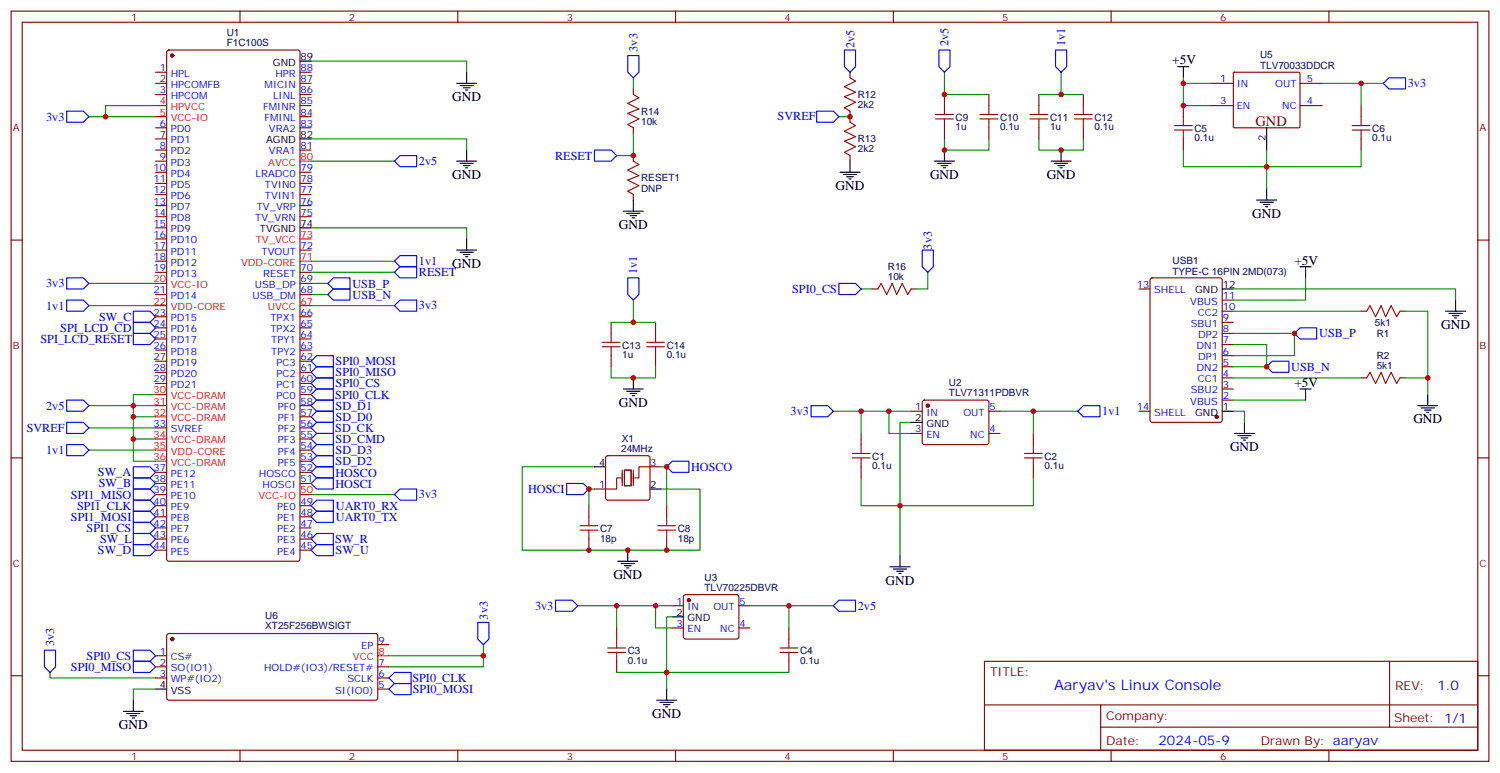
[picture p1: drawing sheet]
<svg xmlns="http://www.w3.org/2000/svg" width="476mm" height="245mm" viewBox="0 0 476 245" stroke-linecap="round" stroke-linejoin="round" font-family="sans-serif">
<g fill="none" stroke="#870000" stroke-width=".35">
<path d="M3.5 3.5h469.2v238.2h-469.2zM7.1 7.1h462.1v231h-462.1zM53.2 16.1l.4-.2h40.9l.7 .4v161.1l-.4 .7-41.2 .1-.6-.5-.1-161.1zM76.2 3.5v3.6M145.3 3.5v3.6M214.5 3.5v3.6M283.6 3.5v3.6M352.8 3.5v3.6M421.9 3.5v3.6M49.4 22.9h3.5M49.4 26.5h3.5M49.4 30h3.5"/>
<path d="M95.2 22.9h3.6M95.2 26.5h3.6M95.2 30h3.6M95.2 37h3.6M95.2 33.5h3.6M201.1 28.2v1.8M269.9 22.9v1.8M269.9 35.3v3.5M299.9 30v3.5M314 30v3.5M329.8 30v3.5M344 30v3.5"/>
<path d="M375.7 33.5v3.5M384.5 26.5h7.1M384.5 33.5h7.1M391.6 23.1l.3-.2 20.7 .1 .1 .3v17.1l-.3 .2-20.6-.1-.2-.3zM412.7 26.5h7.1M412.7 33.5h7.1M432.2 33.5v3.5M49.4 40.6h3.5M49.4 44.1h3.5M49.4 47.6h3.5M49.4 51.2h3.5M49.4 54.7h3.5"/>
<path d="M49.4 58.2h3.5M95.2 40.6h3.6M95.2 47.6h3.6M95.2 54.7h3.6M95.2 58.2h3.6M201.1 40.6v1.7M201.1 49.4v1.8M269.9 49.4v1.8M299.9 40.6v3.5M314 40.6v3.5M329.8 40.6v3.5M344 40.6v3.5"/>
<path d="M375.7 44.1v3.5M432.2 44.1v3.5M3.5 76.2h3.6M49.4 61.7h3.5M49.4 65.3h3.5M49.4 68.8h3.5M49.4 72.3h3.5M49.4 75.8h3.5M49.4 79.4h3.5M95.2 61.7h3.6M95.2 65.3h3.6M95.2 68.8h3.6"/>
<path d="M95.2 79.4h3.6M201.1 61.7v1.8M469.2 76.2h3.5M49.4 82.9h3.5M49.4 86.4h3.5M49.4 93.5h3.5M95.2 86.4h3.6M95.2 93.5h3.6M95.2 90h3.6M276.9 91.7h1.8M289.3 91.7h1.7M361.6 91.7h3.5"/>
<path d="M365.4 88.4l.4-.2h21.5l.7 .4 .1 44.7-.5 .7-21.8 .1-.6-.5-.1-44.7zM388.1 98.8h3.5M388.1 95.2h3.5M432.2 98.8h1.7M444.5 98.8h1.8M49.4 100.5h3.5M49.4 104.1h3.5M49.4 107.6h3.5M49.4 111.1h3.5M49.4 114.7h3.5M49.4 118.2h3.5M95.2 100.5h3.6"/>
<path d="M95.2 104.1h3.6M95.2 107.6h3.6M95.2 111.1h3.6M95.2 114.7h3.6M95.2 118.2h3.6M194 102.3v3.5M194 112.9v3.5M208.1 102.3v3.5M208.1 112.9v3.5M388.1 119.9h3.5M388.1 116.4h3.5M388.1 112.9h3.5"/>
<path d="M388.1 109.4h3.5M388.1 105.8h3.5M388.1 102.3h3.5M432.2 119.9h1.7M444.5 119.9h1.8M49.4 121.7h3.5M49.4 135.8h3.5M95.2 121.7h3.6M95.2 135.8h3.6M95.2 139.3h3.6M95.2 132.3h3.6M95.2 128.8h3.6"/>
<path d="M95.2 125.2h3.6M273.4 137.6v3.5M289.3 130.5h3.5M289.3 137.6h3.5M293 127.2l.5-.2 20 .1 .5 .6-.1 13-.6 .4-20.1-.1-.4-.6v-12.7zM314 130.5h3.5M314 137.6h3.5M328.1 137.6v3.5M361.6 130.5h3.5M388.1 127h3.5M388.1 123.5h3.5M3.5 145.3h3.6"/>
<path d="M49.4 149.9h3.5M49.4 153.5h3.5M49.4 157h3.5M95.2 149.9h3.6M95.2 153.5h3.6M95.2 146.4h3.6M95.2 142.9h3.6M188.7 155.2h3.6M192.5 144.8l.5-.2h12.7l.5 .2 .2 .5v12.7l-.3 .5-.4 .3h-12.7l-.5-.3-.2-.5v-12.7zM206.4 148.2h3.5M273.4 148.2v3.5M328.1 148.2v3.5"/>
<path d="M469.2 145.3h3.5M49.4 160.5h3.5M49.4 164h3.5M49.4 167.6h3.5M49.4 171.1h3.5M49.4 174.6h3.5M95.2 160.5h3.6M95.2 164h3.6M95.2 167.6h3.6M95.2 171.1h3.6M95.2 174.6h3.6M187 160.5v3.5"/>
<path d="M187 171.1v3.5M211.7 160.5v3.5M211.7 171.1v3.5M195.8 199.3v3.5M213.4 192.3h3.6M213.4 199.3h3.6M217.2 188.9l.5-.2h16.2l.5 .2 .2 .5v12.7l-.2 .5-.5 .2h-16.2l-.5-.2-.2-.5v-12.7zM234.6 192.3h3.5M234.6 199.3h3.5M250.5 199.3v3.5M3.5 214.5h3.6M49.4 208.1h3.5"/>
<path d="M49.4 211.7h3.5M49.4 215.2h3.5M53.2 201.3l.4-.2h65.9l.4 .7v20l-.7 .4h-65.9l-.4-.7v-19.7zM119.9 211.7h3.6M119.9 215.2h3.6M119.9 218.7h3.6M119.9 204.6h3.6M195.8 209.9v3.5M250.5 209.9v3.5M312.6 209.9h156.6v28.2h-156.6zM441.2 209.9v20.9M469.2 214.5h3.5"/>
<path d="M76.2 238.1v3.6M145.3 238.1v3.6M214.5 238.1v3.6M283.6 238.1v3.6M312.6 223.7h156.5M349.5 230.8h119.6M349.5 223.7v14.2M352.8 238.1v3.6M421.9 238.1v3.6"/>
</g>
<g fill="none" stroke="#a10000" stroke-width=".35">
<path d="M201.1 30l1.7 1-3.5 1.8 3.5 1.8-3.5 1.4 3.5 1.7-3.5 1.8 1.8 1.1M269.9 38.8l1.7 1.1-3.5 1.7 3.5 1.8-3.5 1.4 3.5 1.8-3.5 1.7 1.8 1.1M269.9 24.7l1.7 1.1-3.5 1.7 3.5 1.8-3.5 1.4 3.5 1.8-3.5 1.7 1.8 1.1M297 37.7h5.7M297 36.3h5.7M299.9 33.5v2.8M299.9 37.7v2.9M311.1 37.7h5.7M311.1 36.3h5.7M314 33.5v2.8M314 37.7v2.9M327 37.7h5.7"/>
<path d="M327 36.3h5.7M329.8 33.5v2.8M329.8 37.7v2.9M341.1 37.7h5.7M341.1 36.3h5.7M344 33.5v2.8M344 37.7v2.9M372.9 39.9h5.6M375.7 37v2.9M429.3 39.9h5.7M432.2 37v2.9M201.1 51.2l1.7 1-3.5 1.8 3.5 1.7-3.5 1.5 3.5 1.7-3.5 1.8 1.8 1"/>
<path d="M372.9 41.3h5.6M375.7 41.3v2.8M429.3 41.3h5.7M432.2 41.3v2.8M278.7 91.7l1.1-1.7 1.7 3.5 1.8-3.5 1.4 3.5 1.8-3.5 1.7 3.5 1.1-1.8M433.9 98.8l1.1-1.8 1.7 3.5 1.8-3.5 1.4 3.5 1.8-3.5 1.7 3.5 1.1-1.7M191.2 110.1h5.6M191.2 108.7h5.6M194 105.8v2.9M194 110.1v2.8M205.3 110.1h5.7M205.3 108.7h5.7"/>
<path d="M208.1 105.8v2.9M208.1 110.1v2.8M433.9 119.9l1.1-1.7 1.7 3.5 1.8-3.5 1.4 3.5 1.8-3.5 1.7 3.5 1.1-1.8M270.6 145.3h5.6M270.6 143.9h5.6M273.4 141.1v2.8M273.4 145.3v2.9M325.3 145.3h5.6M325.3 143.9h5.6M328.1 141.1v2.8M328.1 145.3v2.9M184.1 168.3h5.7"/>
<path d="M184.1 166.9h5.7M187 164v2.9M187 168.3v2.8M208.8 168.3h5.7M208.8 166.9h5.7M211.7 164v2.9M211.7 168.3v2.8M193 207.1h5.6M193 205.7h5.6M195.8 202.8v2.9M195.8 207.1v2.8M247.6 207.1h5.7"/>
<path d="M247.6 205.7h5.7M250.5 202.8v2.9M250.5 207.1v2.8"/>
</g>
<g fill="none" stroke="#00f" stroke-width=".35">
<path d="M199.3 17.6h3.5v5.3l-1.7 1.8-1.8-1.8zM268.1 15.9h3.5v5.3l-1.7 1.7-1.8-1.7zM298.1 15.9h3.5v5.3l-1.7 1.7-1.8-1.7zM335.1 15.9h3.6v5.3l-1.8 1.7-1.8-1.7zM21.2 35.3h5.3l1.7 1.7-1.7 1.8h-5.3zM259.3 35.3h5.3l1.7 1.7-1.7 1.8h-5.3zM439.2 26.5l1.8-1.8h5.3v3.5h-5.3zM125.2 51.2l1.8-1.8h5.3v3.5h-5.3zM188.7 47.6h5.3l1.8 1.8-1.8 1.8h-5.3zM292.8 79.4h3.5v5.3l-1.7 1.7-1.8-1.7zM21.2 88.2h5.3l1.7 1.8-1.7 1.7h-5.3zM21.2 95.2h5.3l1.7 1.8-1.7 1.8h-5.3z"/>
<path d="M42.3 98.8h5.3l1.8 1.7-1.8 1.8h-5.3zM104.1 93.5l1.7-1.8h5.3v3.5h-5.3zM104.1 90l1.7-1.8h5.3v3.5h-5.3zM125.2 86.4l1.8-1.7h5.3v3.5h-5.3zM125.2 97l1.8-1.8h5.3v3.6h-5.3zM125.2 82.9l1.8-1.8h5.3v3.6h-5.3zM199.3 88.2h3.5v5.3l-1.7 1.7-1.8-1.7zM266.3 90h5.3l1.8 1.7-1.8 1.8h-5.3zM42.3 102.3h5.3l1.8 1.8-1.8 1.7h-5.3zM42.3 105.8h5.3l1.8 1.8-1.8 1.8h-5.3zM98.8 118.2l1.7-1.8h5.3v3.5h-5.3zM98.8 114.7l1.7-1.8h5.3v3.5h-5.3z"/>
<path d="M402.2 116.4l1.7-1.7h5.3v3.5h-5.3zM411 105.8l1.7-1.7h5.3v3.5h-5.3zM21.2 134.1h5.3l1.7 1.7-1.7 1.8h-5.3zM21.2 127h5.3l1.7 1.8-1.7 1.7h-5.3zM98.8 125.2l1.7-1.7h5.3v3.5h-5.3zM98.8 121.7l1.7-1.8h5.3v3.6h-5.3zM98.8 128.8l1.7-1.8h5.3v3.5h-5.3zM98.8 135.8l1.7-1.7h5.3v3.5h-5.3zM98.8 132.3l1.7-1.8h5.3v3.6h-5.3zM100.5 137.6h5.3v3.5h-5.3l-1.7-1.8zM257.5 128.8h5.3l1.8 1.7-1.8 1.8h-5.3zM342.2 130.5l1.8-1.7h5.2v3.5h-5.2z"/>
<path d="M21.2 141.1h5.3l1.7 1.8-1.7 1.7h-5.3zM42.3 148.2h5.3l1.8 1.7-1.8 1.8h-5.3zM42.3 151.7h5.3l1.8 1.8-1.8 1.7h-5.3zM42.3 155.2h5.3l1.8 1.8-1.8 1.8h-5.3zM42.3 158.8h5.3l1.8 1.7-1.8 1.8h-5.3zM98.8 153.5l1.7-1.8h5.3v3.5h-5.3zM98.8 149.9l1.7-1.7h5.3v3.5h-5.3zM100.5 144.6h5.3v3.6h-5.3l-1.7-1.8zM100.5 141.1h5.3v3.5h-5.3l-1.7-1.7zM125.2 157l1.8-1.8h5.3v3.6h-5.3zM179.9 153.5h5.3l1.8 1.7-1.8 1.8h-5.3zM211.7 148.2l1.7-1.8h5.3v3.5h-5.3z"/>
<path d="M42.3 172.9h5.3l1.8 1.7-1.8 1.8h-5.3zM42.3 169.3h5.3l1.8 1.8-1.8 1.8h-5.3zM42.3 162.3h5.3l1.8 1.7-1.8 1.8h-5.3zM42.3 165.8h5.3l1.8 1.8-1.8 1.7h-5.3zM98.8 171.1l1.7-1.8h5.3v3.6h-5.3zM98.8 164l1.7-1.7h5.3v3.5h-5.3zM98.8 160.5l1.7-1.7h5.3v3.5h-5.3zM100.5 172.9h5.3v3.5h-5.3l-1.7-1.8zM151.7 197.6h3.5v5.2l-1.7 1.8-1.8-1.8zM176.4 190.5h5.3l1.7 1.8-1.7 1.7h-5.3zM264.6 192.3l1.7-1.8h5.3v3.5h-5.3zM14.1 206.4h3.5v5.3l-1.7 1.7-1.8-1.7z"/>
<path d="M42.3 209.9h5.3l1.8 1.8-1.8 1.7h-5.3zM42.3 206.4h5.3l1.8 1.7-1.8 1.8h-5.3zM123.5 218.7l1.7-1.7h5.3v3.5h-5.3zM123.5 215.2l1.7-1.8h5.3v3.6h-5.3z"/>
</g>
<g fill="none" stroke="#000" stroke-width=".35">
<path d="M95.2 19.4h3.6M145 26.5h6.3M146 27.2h4.3M147.1 27.9h2.1M147.8 28.6h.7M148.2 22.9v3.6M373.9 21.2h3.6M375.7 21.2v3.5M95.2 44.1h3.6M145 51.2h6.3M146 51.9h4.3M147.1 52.6h2.1"/>
<path d="M147.8 53.3h.7M148.2 47.6v3.6M266.7 54.7h6.3M267.8 55.4h4.2M268.8 56.1h2.1M269.5 56.8h.7M269.9 51.2v3.5M296.7 51.2h6.3M297.7 51.9h4.3M298.8 52.6h2.1M299.5 53.3h.7M299.9 47.6v3.6"/>
<path d="M333.7 51.2h6.4M334.8 51.9h4.2M335.8 52.6h2.2M336.5 53.3h.8M336.9 47.6v3.6M402.2 40.6v7M402.2 60v3.5M95.2 72.3h3.6M145 79.4h6.3M148.2 75.8v3.6M197.9 67h6.4M199 67.7h4.2"/>
<path d="M200 68.4h2.1M200.7 69.1h.7M201.1 63.5v3.5M399 63.5h6.3M400 64.2h4.3M401.1 64.9h2.1M401.8 65.6h.7M146 80.1h4.3M147.1 80.8h2.1M147.8 81.5h.7M388.1 91.7h3.5M412.7 84.7h3.6"/>
<path d="M414.5 84.7v3.5M459 98.8h6.3M460 99.5h4.3M462.1 95.2v3.6M201.1 119.9v3.6M461.1 100.2h2.1M461.8 100.9h.7M197.9 123.5h6.4M199 124.2h4.2M200 124.9h2.1M200.7 125.6h.7M289.3 134.1h3.5"/>
<path d="M388.1 130.5h3.5M391.9 137.6h6.4M393 138.3h4.2M394.1 139h2.1M394.8 139.7h.7M395.1 134.1v3.5M412.7 123.5h3.6M414.5 123.5v3.5M450.1 128.8h6.4M451.2 129.5h4.2M452.3 130.2h2.1M453 130.9h.7"/>
<path d="M453.3 125.2v3.6M188.7 148.2h3.6M206.4 155.2h3.5M196.1 178.2h6.4M197.2 178.9h4.2M198.3 179.6h2.1M199.3 174.6v3.6M282.6 179.9h6.3M285.8 176.4v3.5M199 180.3h.7M213.4 195.8h3.6M283.6 180.6h4.3"/>
<path d="M284.7 181.3h2.1M285.4 182h.7M49.4 218.7h3.5M211.7 218.7v3.5M39.2 225.8h6.3M40.2 226.5h4.2M41.3 227.2h2.1M42 227.9h.7M42.3 222.2v3.6M208.5 222.2h6.3M209.5 223h4.3M210.6 223.7h2.1"/>
<path d="M211.3 224.4h.7"/>
</g>
<g fill="none" stroke="#008700" stroke-width=".35">
<path d="M98.8 19.4h49.4v3.5M28.2 37h21.2M49.4 33.5h-15.9v3.5M201.1 24.7v3.5M266.3 37h3.6M299.9 22.9v7.1h14.1M336.9 22.9v7.1h-7.1M336.9 30h7.1M375.7 24.7v8.8h8.8M375.7 26.5h8.8M419.8 26.5h19.4M432.2 26.5v7"/>
<path d="M98.8 44.1h49.4v3.5M98.8 51.2h26.4M201.1 42.3v7.1h-5.3M299.9 44.1v3.5h14.1v-3.5M329.8 44.1v3.5h14.2v-3.5M375.7 47.6v5.3h56.5v-5.3M402.2 47.6v12.4M98.8 72.3h49.4v3.5M28.2 90h21.2M28.2 97h21.2M98.8 86.4h26.4M98.8 93.5h5.3"/>
<path d="M98.8 90h5.3M98.8 97h26.4M98.8 82.9h26.4M201.1 95.2v7.1h-7.1M273.4 91.7h3.5M294.6 86.4v5.3h-3.6M391.6 91.7h70.5v3.5M391.6 98.8h40.6M414.5 88.2v7h-22.9M446.3 98.8h7v26.4M194 116.4v3.5h14.1v-3.5M201.1 102.3h7"/>
<path d="M391.6 105.8h19.4v7.1h-19.4M391.6 109.4h10.6v7h-10.6M391.6 119.9h40.6M446.3 119.9h7M28.2 135.8h21.2M28.2 128.8h21.2M42.3 132.3h7.1M42.3 139.3h7.1M49.4 125.2h-7.1v21.2h7.1M264.6 130.5h24.7M273.4 130.5v7.1M282.2 130.5v7.1h7.1"/>
<path d="M289.3 134.1h-3.5v42.3M317.5 130.5h24.7M328.1 130.5v7.1M391.6 127h22.9M391.6 130.5h3.5v3.6M28.2 142.9h21.2M98.8 157h26.4M188.7 148.2h-22.9v26.4h56.4v-19.4h-12.3M188.7 155.2h-1.7v5.3M209.9 148.2h1.8v12.3M273.4 151.7v8.8h54.7v-8.8M183.4 192.3h30"/>
<path d="M195.8 192.3v7M208.1 192.3v7h5.3M213.4 195.8h-1.7v22.9M238.1 192.3h26.5M250.5 192.3v7M15.9 213.4v1.8h33.5M49.4 218.7h-7.1v3.5M123.5 208.1h30M153.5 204.6v7.1h-30M195.8 213.4h54.7"/>
</g>
<path d="M197.2 151.7h-1.4v3.5h-3.5M197.6 149.2v5M198.3 149.2h2.1v5h-2.1zM201.1 149.2v5M206.4 148.2h-3.6v3.5h-1.4" fill="none" stroke="#870012" stroke-width=".35"/>
<g fill="#870000" stroke="#870000" stroke-width=".35">
<circle cx="54.7" cy="17.6" r=".53"/>
<circle cx="294.6" cy="128.8" r=".53"/>
<circle cx="218.7" cy="190.5" r=".53"/>
<circle cx="54.7" cy="202.8" r=".53"/>
<circle cx="386.3" cy="132.3" r=".53"/>
</g>
<g fill="none" stroke="#f00" stroke-width=".35">
<path d="M49.4 33.5h3.5M49.4 37h3.5M95.2 51.2h3.6M95.2 75.8h3.6M49.4 90h3.5M49.4 97h3.5M95.2 97h3.6M95.2 82.9h3.6M49.4 125.2h3.5M49.4 128.8h3.5M49.4 132.3h3.5M49.4 139.3h3.5"/>
<path d="M49.4 142.9h3.5M49.4 146.4h3.5M95.2 157h3.6M119.9 208.1h3.6"/>
</g>
<g fill="#c00">
<circle cx="211.7" cy="174.6" r=".88"/>
<circle cx="187" cy="174.6" r=".88"/>
<circle cx="201.1" cy="49.4" r=".88"/>
<circle cx="269.9" cy="37" r=".88"/>
<circle cx="299.9" cy="30" r=".88"/>
<circle cx="299.9" cy="47.6" r=".88"/>
<circle cx="201.1" cy="102.3" r=".88"/>
<circle cx="201.1" cy="119.9" r=".88"/>
<circle cx="336.9" cy="47.6" r=".88"/>
<circle cx="336.9" cy="30" r=".88"/>
<circle cx="33.5" cy="37" r=".88"/>
<circle cx="211.7" cy="148.2" r=".88"/>
<circle cx="187" cy="155.2" r=".88"/>
<circle cx="199.3" cy="174.6" r=".88"/>
<circle cx="42.3" cy="132.3" r=".88"/>
<circle cx="42.3" cy="139.3" r=".88"/>
<circle cx="42.3" cy="128.8" r=".88"/>
<circle cx="375.7" cy="33.5" r=".88"/>
<circle cx="208.1" cy="192.3" r=".88"/>
<circle cx="282.2" cy="130.5" r=".88"/>
<circle cx="402.2" cy="52.9" r=".88"/>
<circle cx="432.2" cy="26.5" r=".88"/>
<circle cx="250.5" cy="192.3" r=".88"/>
<circle cx="195.8" cy="192.3" r=".88"/>
<circle cx="211.7" cy="213.4" r=".88"/>
<circle cx="273.4" cy="130.5" r=".88"/>
<circle cx="285.8" cy="160.5" r=".88"/>
<circle cx="328.1" cy="130.5" r=".88"/>
<circle cx="375.7" cy="26.5" r=".88"/>
<circle cx="153.5" cy="208.1" r=".88"/>
<circle cx="453.3" cy="119.9" r=".88"/>
<circle cx="411" cy="105.8" r=".88"/>
<circle cx="402.2" cy="116.4" r=".88"/>
</g>
<text font-size="4.6" fill="#800" x="398.6" y="39.9">GND</text>
<text font-size="4.6" fill="#00f" x="334.7" y="218.9">Aaryav's Linux Console</text>
<g font-size="4.2">
<text x="372.2" y="20.5">+5V</text>
<text x="143.6" y="32.1">GND</text>
<text x="143.6" y="56.8">GND</text>
<text x="295.3" y="56.8">GND</text>
<text x="332.3" y="56.8">GND</text>
<text x="265.3" y="60.3">GND</text>
<text x="397.6" y="69.1">GND</text>
<text x="196.5" y="72.7">GND</text>
<text x="411" y="84">+5V</text>
<text x="143.6" y="85">GND</text>
<text x="457.6" y="104.4">GND</text>
<text x="411" y="122.8">+5V</text>
<text x="196.5" y="129.1">GND</text>
<text x="448.7" y="134.4">GND</text>
<text x="390.5" y="143.2">GND</text>
<text x="194.7" y="183.8">GND</text>
<text x="281.2" y="185.6">GND</text>
<text x="207.1" y="227.9">GND</text>
<text x="37.7" y="231.4">GND</text>
</g>
<g font-size="4.2" fill="#00f">
<text x="456.4" y="219.2">1.0</text>
<text x="367.8" y="236.5">2024-05-9</text>
</g>
<g font-size="3.9" fill="#00f">
<text x="202.4" y="16.4" transform="rotate(-90 202.4 16.4)">3v3</text>
<text x="271.3" y="15.2" transform="rotate(-90 271.3 15.2)">2v5</text>
<text x="301.1" y="14.6" transform="rotate(-90 301.1 14.6)">2v5</text>
<text x="338.1" y="14.6" transform="rotate(-90 338.1 14.6)">1v1</text>
<text x="447" y="27.7">3v3</text>
<text x="14.6" y="38.3">3v3</text>
<text x="246.9" y="38.2">SVREF</text>
<text x="133" y="52.4">2v5</text>
<text x="176.2" y="50.7">RESET</text>
<text x="295.8" y="79.2" transform="rotate(-90 295.8 79.2)">3v3</text>
<text x="133" y="87.6">RESET</text>
<text x="133" y="84.1">1v1</text>
<text x="202.3" y="86.9" transform="rotate(-90 202.3 86.9)">1v1</text>
<text x="14.6" y="91.2">3v3</text>
<text x="111.9" y="91.3">USB_P</text>
<text x="111.9" y="94.8">USB_N</text>
<text x="251.5" y="93">SPI0_CS</text>
<text x="14.6" y="98.3">1v1</text>
<text x="31.5" y="101.9">SW_C</text>
<text x="133" y="98.2">3v3</text>
<text x="19.1" y="105.3">SPI_LCD_CD</text>
<text x="418.9" y="107.1">USB_P</text>
<text x="12.9" y="108.8">SPI_LCD_RESET</text>
<text x="106.5" y="119.4">SPI0_MISO</text>
<text x="106.5" y="115.9">SPI0_MOSI</text>
<text x="410" y="117.7">USB_N</text>
<text x="106.5" y="123">SPI0_CS</text>
<text x="14.6" y="130">2v5</text>
<text x="106.4" y="126.5">SPI0_CLK</text>
<text x="106.5" y="130">SD_D1</text>
<text x="251" y="131.8">3v3</text>
<text x="350" y="131.7">1v1</text>
<text x="8.5" y="137.1">SVREF</text>
<text x="106.4" y="137.1">SD_CK</text>
<text x="106.5" y="133.6">SD_D0</text>
<text x="106.5" y="140.6">SD_CMD</text>
<text x="14.6" y="144.1">1v1</text>
<text x="106.5" y="147.7">SD_D2</text>
<text x="106.5" y="144.1">SD_D3</text>
<text x="219.4" y="149.5">HOSCO</text>
<text x="31.1" y="151.2">SW_A</text>
<text x="31.3" y="154.7">SW_B</text>
<text x="106.5" y="154.8">HOSCI</text>
<text x="106.5" y="151.3">HOSCO</text>
<text x="22.5" y="158.2">SPI1_MISO</text>
<text x="24.5" y="161.8">SPI1_CLK</text>
<text x="106.6" y="161.8">UART0_RX</text>
<text x="133" y="158.2">3v3</text>
<text x="167.6" y="156.5">HOSCI</text>
<text x="22.5" y="165.3">SPI1_MOSI</text>
<text x="106.6" y="165.3">UART0_TX</text>
<text x="27.5" y="168.8">SPI1_CS</text>
<text x="31.8" y="172.3">SW_L</text>
<text x="106.4" y="172.4">SW_R</text>
<text x="31.1" y="175.9">SW_D</text>
<text x="106.5" y="175.9">SW_U</text>
<text x="154.9" y="196.6" transform="rotate(-90 154.9 196.6)">3v3</text>
<text x="169.9" y="193.5">3v3</text>
<text x="272.3" y="193.5">2v5</text>
<text x="17.1" y="205.1" transform="rotate(-90 17.1 205.1)">3v3</text>
<text x="27.5" y="209.4">SPI0_CS</text>
<text x="22.5" y="212.9">SPI0_MISO</text>
<text x="130.9" y="216.5">SPI0_CLK</text>
<text x="131.1" y="220.1">SPI0_MOSI</text>
</g>
<g font-size="3.9" fill="#800">
<text x="314.3" y="214.5">TITLE:</text>
<text x="443" y="219.2">REV:</text>
<text x="351.2" y="228.7">Company:</text>
<text x="442.6" y="229.3">Sheet: 1/1</text>
<text x="351.2" y="236.4">Date:</text>
<text x="400.3" y="236.4">Drawn By: aaryav</text>
</g>
<g font-size="3.2" fill="#800">
<text x="41.6" y="6.5">1</text>
<text x="110.8" y="6.5">2</text>
<text x="179.9" y="6.5">3</text>
<text x="249.1" y="6.5">4</text>
<text x="318.2" y="6.5">5</text>
<text x="387.3" y="6.5">6</text>
<text x="4.1" y="41.6">A</text>
<text x="469.7" y="41.6">A</text>
<text x="4.1" y="110.8">B</text>
<text x="469.7" y="110.8">B</text>
<text x="4.1" y="179.9">C</text>
<text x="469.7" y="179.9">C</text>
<text x="41.6" y="241.1">1</text>
<text x="110.8" y="241.1">2</text>
<text x="179.9" y="241.1">3</text>
<text x="249.1" y="241.1">4</text>
<text x="318.2" y="241.1">5</text>
<text x="387.3" y="241.1">6</text>
</g>
<g font-size="3.2" fill="#000080">
<text x="72" y="11.5">U1</text>
<text x="72" y="14.7">F1C100S</text>
<text x="400.1" y="21.8">TLV70033DDCR</text>
<text x="400.1" y="18.5">U5</text>
<text x="272.3" y="34.3">2k2</text>
<text x="272.3" y="31.1">R12</text>
<text x="203.6" y="39.6">10k</text>
<text x="203.6" y="36.4">R14</text>
<text x="303.4" y="41.3">1u</text>
<text x="303.4" y="38.3">C9</text>
<text x="317.5" y="41.3">0.1u</text>
<text x="317.5" y="38.3">C10</text>
<text x="333.4" y="41.3">1u</text>
<text x="333.4" y="38.3">C11</text>
<text x="347.5" y="41.3">0.1u</text>
<text x="347.5" y="38.3">C12</text>
<text x="379.2" y="41.8">C5</text>
<text x="435.7" y="41.8">C6</text>
<text x="272.3" y="45.2">R13</text>
<text x="379.2" y="44.9">0.1u</text>
<text x="435.7" y="44.9">0.1u</text>
<text x="272.3" y="48.4">2k2</text>
<text x="203.6" y="57.6">RESET1</text>
<text x="203.6" y="60.8">DNP</text>
<text x="372.3" y="83.9">USB1</text>
<text x="281.9" y="88.9">10k</text>
<text x="281.9" y="85.7">R16</text>
<text x="372.3" y="87.1">TYPE-C 16PIN 2MD(073)</text>
<text x="436.6" y="103.4">5k1</text>
<text x="437.1" y="107">R1</text>
<text x="197.6" y="113.7">1u</text>
<text x="197.6" y="110.6">C13</text>
<text x="211.7" y="113.7">0.1u</text>
<text x="211.7" y="110.6">C14</text>
<text x="437.1" y="113.9">R2</text>
<text x="437.1" y="117.1">5k1</text>
<text x="301.3" y="125.8">TLV71311PDBVR</text>
<text x="301.3" y="122.6">U2</text>
<text x="197.2" y="143.4">24MHz</text>
<text x="197.4" y="140.2">X1</text>
<text x="276.9" y="148.9">0.1u</text>
<text x="276.9" y="145.9">C1</text>
<text x="331.6" y="148.9">0.1u</text>
<text x="331.6" y="145.9">C2</text>
<text x="190.5" y="171.9">18p</text>
<text x="190.5" y="168.7">C7</text>
<text x="215.2" y="171.9">18p</text>
<text x="215.2" y="168.7">C8</text>
<text x="223.7" y="184.4">U3</text>
<text x="223.7" y="187.6">TLV70225DBVR</text>
<text x="84.2" y="196.6">U6</text>
<text x="84.2" y="199.8">XT25F256BWSIGT</text>
<text x="199.3" y="207.6">C3</text>
<text x="254" y="207.6">C4</text>
<text x="199.3" y="210.7">0.1u</text>
<text x="254" y="210.7">0.1u</text>
</g>
<g font-size="3.2" fill="#00f">
<text x="50.7" y="22.6">1</text>
<text x="95.4" y="22.6">88</text>
<text x="50.7" y="26.1">2</text>
<text x="50.7" y="29.6">3</text>
<text x="54.2" y="24.3">HPL</text>
<text x="54.2" y="27.9">HPCOMFB</text>
<text x="84" y="27.9">MICIN</text>
<text x="87.4" y="24.3">HPR</text>
<text x="95.4" y="29.6">86</text>
<text x="95.4" y="26.1">87</text>
<text x="387.5" y="26.1">1</text>
<text x="392.6" y="27.5">IN</text>
<text x="404.9" y="27.5">OUT</text>
<text x="414.9" y="26.1">5</text>
<text x="54.2" y="31.4">HPCOM</text>
<text x="83.5" y="34.9">FMINR</text>
<text x="86.7" y="31.4">LINL</text>
<text x="95.4" y="33.2">85</text>
<text x="387.5" y="33.2">3</text>
<text x="392.6" y="34.6">EN</text>
<text x="407.1" y="34.6">NC</text>
<text x="414.9" y="33.2">4</text>
<text x="50.7" y="40.2">6</text>
<text x="54.2" y="42">PD0</text>
<text x="84" y="38.5">FMINL</text>
<text x="85.4" y="42">VRA2</text>
<text x="95.4" y="40.2">83</text>
<text x="95.4" y="36.7">84</text>
<text x="50.7" y="43.7">7</text>
<text x="50.7" y="47.3">8</text>
<text x="54.2" y="45.5">PD1</text>
<text x="95.4" y="47.3">81</text>
<text x="50.7" y="50.8">9</text>
<text x="54.2" y="49">PD2</text>
<text x="54.2" y="52.6">PD3</text>
<text x="85.4" y="49">VRA1</text>
<text x="48.7" y="54.3">10</text>
<text x="48.7" y="57.9">11</text>
<text x="54.2" y="56.1">PD4</text>
<text x="54.2" y="59.6">PD5</text>
<text x="81.1" y="56.1">LRADC0</text>
<text x="84.1" y="59.6">TVIN0</text>
<text x="95.4" y="57.9">78</text>
<text x="95.4" y="54.3">79</text>
<text x="48.7" y="61.4">12</text>
<text x="48.7" y="64.9">13</text>
<text x="54.2" y="63.1">PD6</text>
<text x="84.1" y="63.1">TVIN1</text>
<text x="95.4" y="64.9">76</text>
<text x="95.4" y="61.4">77</text>
<text x="48.7" y="68.4">14</text>
<text x="48.7" y="72">15</text>
<text x="54.2" y="66.7">PD7</text>
<text x="54.2" y="70.2">PD8</text>
<text x="81.1" y="70.2">TV_VRN</text>
<text x="81.5" y="66.7">TV_VRP</text>
<text x="95.4" y="68.4">75</text>
<text x="48.7" y="75.5">16</text>
<text x="54.2" y="73.7">PD9</text>
<text x="54.2" y="77.3">PD10</text>
<text x="48.7" y="79">17</text>
<text x="48.7" y="82.5">18</text>
<text x="54.2" y="80.8">PD11</text>
<text x="83" y="80.8">TVOUT</text>
<text x="95.4" y="79">72</text>
<text x="48.7" y="86.1">19</text>
<text x="54.2" y="84.3">PD12</text>
<text x="54.2" y="87.8">PD13</text>
<text x="83.6" y="87.8">RESET</text>
<text x="95.4" y="89.6">69</text>
<text x="95.4" y="86.1">70</text>
<text x="48.7" y="93.1">21</text>
<text x="54.2" y="94.9">PD14</text>
<text x="80.1" y="94.9">USB_DM</text>
<text x="80.9" y="91.4">USB_DP</text>
<text x="95.4" y="93.1">68</text>
<text x="360.9" y="91.4">13</text>
<text x="366.4" y="93.1">SHELL</text>
<text x="388.2" y="94.9">11</text>
<text x="48.7" y="100.2">23</text>
<text x="54.2" y="102">PD15</text>
<text x="85.9" y="102">TPX1</text>
<text x="95.4" y="100.2">66</text>
<text x="377.9" y="96.7">VBUS</text>
<text x="380.3" y="100.2">CC2</text>
<text x="388.2" y="102">9</text>
<text x="388.2" y="98.4">10</text>
<text x="48.7" y="103.7">24</text>
<text x="48.7" y="107.2">25</text>
<text x="54.2" y="105.5">PD16</text>
<text x="85.9" y="105.5">TPX2</text>
<text x="95.4" y="107.2">64</text>
<text x="95.4" y="103.7">65</text>
<text x="378.1" y="103.7">SBU1</text>
<text x="380.4" y="107.2">DP2</text>
<text x="388.2" y="105.5">8</text>
<text x="48.7" y="110.8">26</text>
<text x="54.2" y="109">PD17</text>
<text x="54.2" y="112.5">PD18</text>
<text x="86.1" y="112.5">TPY2</text>
<text x="86.1" y="109">TPY1</text>
<text x="95.4" y="110.8">63</text>
<text x="379.9" y="110.8">DN1</text>
<text x="388.2" y="112.5">6</text>
<text x="388.2" y="109">7</text>
<text x="48.7" y="114.3">27</text>
<text x="48.7" y="117.8">28</text>
<text x="54.2" y="116.1">PD19</text>
<text x="54.2" y="119.6">PD20</text>
<text x="87.8" y="119.6">PC2</text>
<text x="87.8" y="116.1">PC3</text>
<text x="95.4" y="117.8">61</text>
<text x="95.4" y="114.3">62</text>
<text x="379.9" y="117.8">DN2</text>
<text x="380.4" y="114.3">DP1</text>
<text x="388.2" y="119.6">4</text>
<text x="388.2" y="116.1">5</text>
<text x="48.7" y="121.4">29</text>
<text x="54.2" y="123.1">PD21</text>
<text x="87.8" y="123.1">PC1</text>
<text x="95.4" y="124.9">59</text>
<text x="95.4" y="121.4">60</text>
<text x="378.1" y="124.9">SBU2</text>
<text x="380.3" y="121.4">CC1</text>
<text x="388.2" y="123.1">3</text>
<text x="87.8" y="126.6">PC0</text>
<text x="88.2" y="130.2">PF0</text>
<text x="95.4" y="131.9">57</text>
<text x="95.4" y="128.4">58</text>
<text x="290.6" y="130.2">1</text>
<text x="294.1" y="131.9">IN</text>
<text x="305.9" y="131.9">OUT</text>
<text x="314.1" y="130.2">5</text>
<text x="360.9" y="130.2">14</text>
<text x="366.4" y="131.9">SHELL</text>
<text x="377.9" y="128.4">VBUS</text>
<text x="388.2" y="126.6">2</text>
<text x="48.7" y="135.5">33</text>
<text x="54.2" y="137.2">SVREF</text>
<text x="88.2" y="137.2">PF2</text>
<text x="88.2" y="133.7">PF1</text>
<text x="95.4" y="135.5">56</text>
<text x="290.6" y="137.2">3</text>
<text x="314.1" y="137.2">4</text>
<text x="88.2" y="140.8">PF3</text>
<text x="95.4" y="142.5">54</text>
<text x="95.4" y="139">55</text>
<text x="294.1" y="139">EN</text>
<text x="308.1" y="139">NC</text>
<text x="48.7" y="149.6">37</text>
<text x="88.2" y="147.8">PF5</text>
<text x="88.2" y="144.3">PF4</text>
<text x="95.4" y="149.6">52</text>
<text x="95.4" y="146">53</text>
<text x="206.4" y="147.8">3</text>
<text x="48.7" y="153.1">38</text>
<text x="54.2" y="151.3">PE12</text>
<text x="54.2" y="154.9">PE11</text>
<text x="82.2" y="151.3">HOSCO</text>
<text x="83.3" y="154.9">HOSCI</text>
<text x="95.4" y="153.1">51</text>
<text x="190.2" y="154.9">1</text>
<text x="48.7" y="156.6">39</text>
<text x="48.7" y="160.2">40</text>
<text x="54.2" y="158.4">PE10</text>
<text x="54.2" y="161.9">PE9</text>
<text x="88" y="161.9">PE0</text>
<text x="95.4" y="160.2">49</text>
<text x="48.7" y="163.7">41</text>
<text x="48.7" y="167.2">42</text>
<text x="54.2" y="165.5">PE8</text>
<text x="88" y="165.5">PE1</text>
<text x="95.4" y="167.2">47</text>
<text x="95.4" y="163.7">48</text>
<text x="48.7" y="170.7">43</text>
<text x="54.2" y="169">PE7</text>
<text x="54.2" y="172.5">PE6</text>
<text x="88" y="172.5">PE3</text>
<text x="88" y="169">PE2</text>
<text x="95.4" y="170.7">46</text>
<text x="48.7" y="174.3">44</text>
<text x="54.2" y="176">PE5</text>
<text x="88" y="176">PE4</text>
<text x="95.4" y="174.3">45</text>
<text x="214.8" y="191.9">1</text>
<text x="234.8" y="191.9">5</text>
<text x="218.3" y="193.7">IN</text>
<text x="226.5" y="193.7">OUT</text>
<text x="214.8" y="199">3</text>
<text x="218.3" y="200.7">EN</text>
<text x="228.7" y="200.7">NC</text>
<text x="234.8" y="199">4</text>
<text x="50.7" y="207.8">1</text>
<text x="54.2" y="209.5">CS#</text>
<text x="114.7" y="206">EP</text>
<text x="120.1" y="204.3">9</text>
<text x="50.7" y="211.3">2</text>
<text x="50.7" y="214.8">3</text>
<text x="54.2" y="213.1">SO(IO1)</text>
<text x="83.8" y="213.1">HOLD#(IO3)/RESET#</text>
<text x="120.1" y="214.8">6</text>
<text x="120.1" y="211.3">7</text>
<text x="54.2" y="216.6">WP#(IO2)</text>
<text x="106.4" y="220.1">SI(IO0)</text>
<text x="110.3" y="216.6">SCLK</text>
<text x="120.1" y="218.4">5</text>
</g>
<g font-size="3.2">
<text x="86.7" y="20.8">GND</text>
<text x="95.4" y="19.1">89</text>
<text x="84.5" y="45.5">AGND</text>
<text x="95.4" y="43.7">82</text>
<text x="401.8" y="44.7" transform="rotate(-90 401.8 44.7)">2</text>
<text x="95.4" y="72">74</text>
<text x="82.5" y="73.7">TVGND</text>
<text x="379.5" y="93.1">GND</text>
<text x="388.2" y="91.4">12</text>
<text x="379.5" y="131.9">GND</text>
<text x="388.2" y="130.2">1</text>
<text x="290.6" y="133.7">2</text>
<text x="294.1" y="135.5">GND</text>
<text x="190.2" y="147.8">4</text>
<text x="206.4" y="154.9">2</text>
<text x="214.8" y="195.4">2</text>
<text x="218.3" y="197.2">GND</text>
<text x="50.7" y="218.4">4</text>
<text x="54.2" y="220.1">VSS</text>
</g>
<g font-size="3.2" fill="#f00">
<text x="50.7" y="33.2">4</text>
<text x="54.2" y="34.9">HPVCC</text>
<text x="50.7" y="36.7">5</text>
<text x="54.2" y="38.5">VCC-IO</text>
<text x="85.2" y="52.6">AVCC</text>
<text x="95.4" y="50.8">80</text>
<text x="81.2" y="77.3">TV_VCC</text>
<text x="95.4" y="75.5">73</text>
<text x="95.4" y="82.5">71</text>
<text x="48.7" y="89.6">20</text>
<text x="76.5" y="84.3">VDD-CORE</text>
<text x="54.2" y="91.4">VCC-IO</text>
<text x="48.7" y="96.7">22</text>
<text x="54.2" y="98.4">VDD-CORE</text>
<text x="85" y="98.4">UVCC</text>
<text x="95.4" y="96.7">67</text>
<text x="48.7" y="124.9">30</text>
<text x="48.7" y="128.4">31</text>
<text x="48.7" y="131.9">32</text>
<text x="54.2" y="126.6">VCC-DRAM</text>
<text x="54.2" y="130.2">VCC-DRAM</text>
<text x="54.2" y="133.7">VCC-DRAM</text>
<text x="48.7" y="139">34</text>
<text x="48.7" y="142.5">35</text>
<text x="54.2" y="140.8">VCC-DRAM</text>
<text x="48.7" y="146">36</text>
<text x="54.2" y="144.3">VDD-CORE</text>
<text x="54.2" y="147.8">VCC-DRAM</text>
<text x="82.1" y="158.4">VCC-IO</text>
<text x="95.4" y="156.6">50</text>
<text x="112" y="209.5">VCC</text>
<text x="120.1" y="207.8">8</text>
</g>
</svg>
